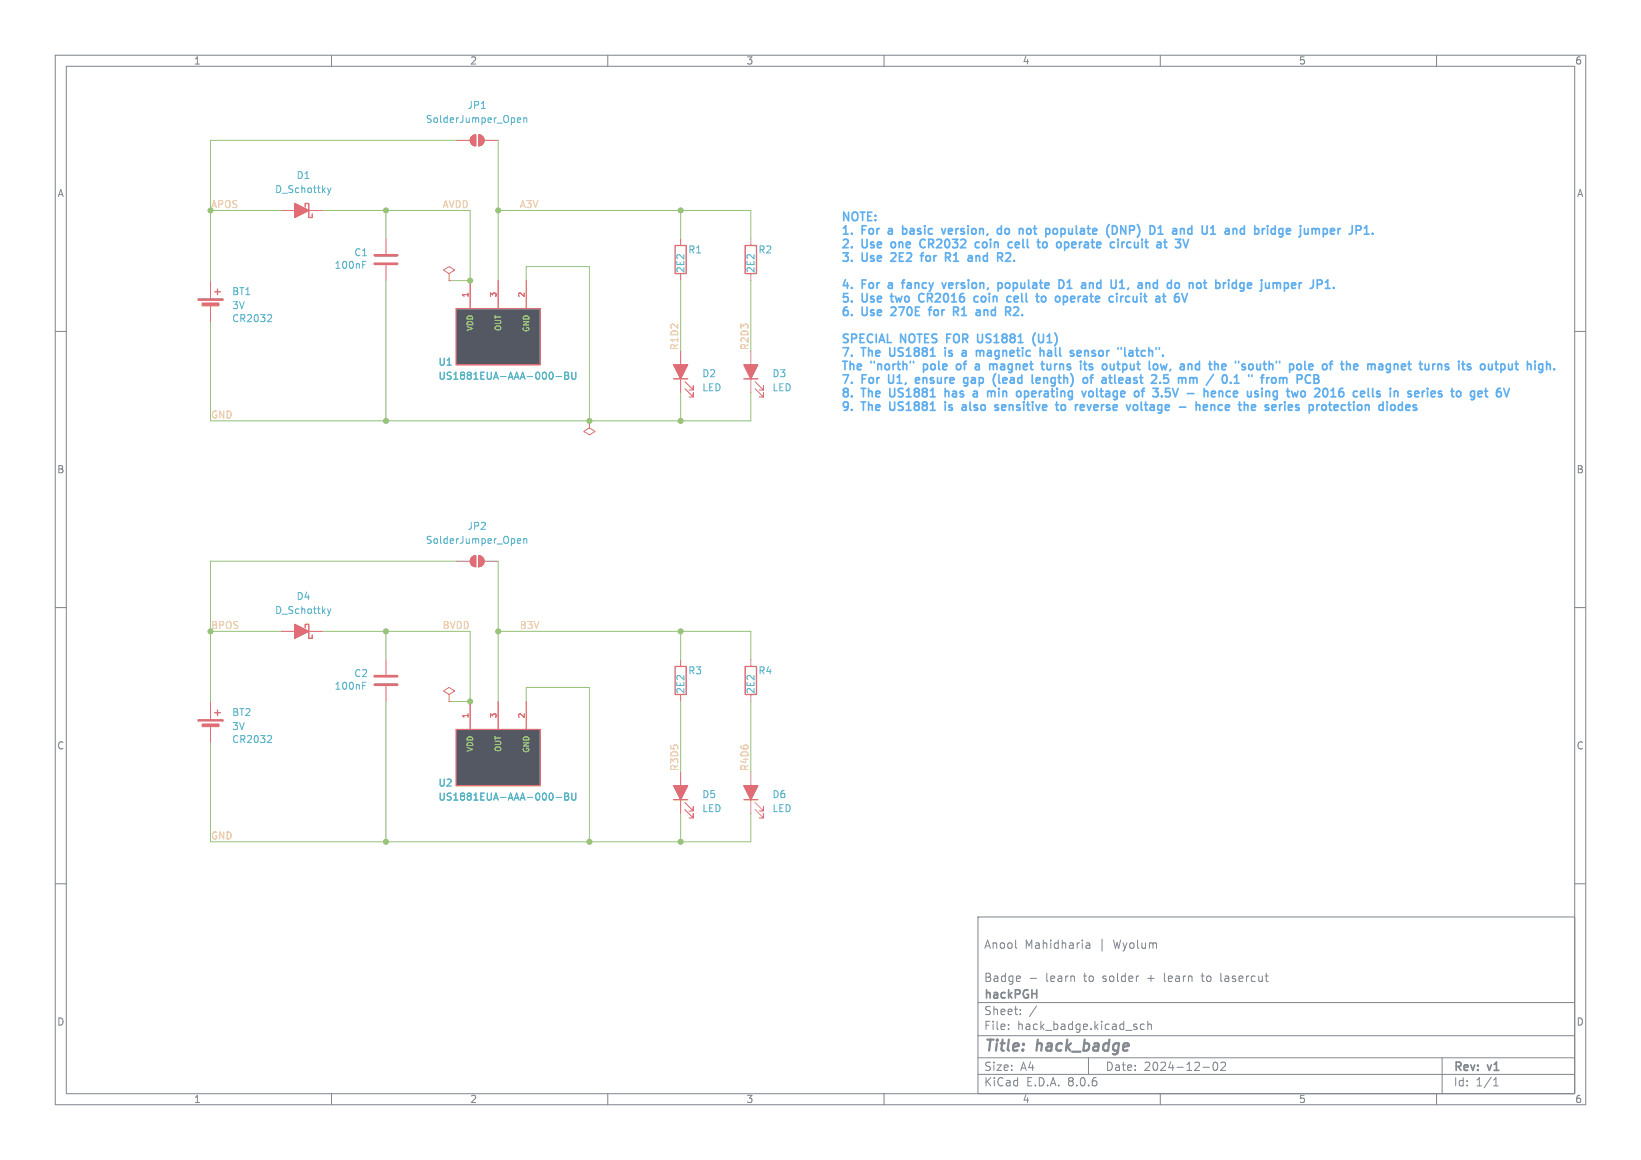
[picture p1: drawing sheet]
<svg xmlns="http://www.w3.org/2000/svg" width="297mm" height="210mm" viewBox="0 0 297 210" stroke-linecap="round" stroke-linejoin="round" font-family="sans-serif">
<g fill="none" stroke="#7f848e" stroke-width=".18">
<path d="M10 10h277v190h-277zM12 12h273v186h-273zM60 10v2M110 10v2M160 10v2M210 10v2M260 10v2M10 60h2M285 60h2M10 110h2M285 110h2M10 160h2"/>
<path d="M285 160h2M177 166h108v32h-108zM183.9 171.6l.1 .1M186.5 177.1h1.1M196.6 170.8h.6v.9M197.2 171.1h-.5a.29 .29 0 0 0-.2 .3 .29 .29 0 0 0 .2 .3l.5-.1M217.4 176.7h.6M221 176.2v1.3l.2 .2M60 198v2M110 198v2M160 198v2M177 194.5h108"/>
<path d="M177 191.5h108M177 187.5h108M177 181.5h108M182.5 186.3v.1M182.5 185.5v.1M184.7 183.6v.1M184.7 182.8v.1M187.6 182.1l-1.3 2M197 191.5v3M207.1 185.5l-.4-.1-.3 .3v.4l.1 .2h.6M207.7 185.5l.3-.1 .3 .1 .1 .9M207.7 184.9v1.5"/>
<path d="M210 198v2M217.7 193.2h1.2M219.7 192.4l.2-.1a.8 .8 0 0 1 .5 .7 .8 .8 0 0 1-.5 .8l-.2-.1-.2-.5zM221 192.4l.5-.1 .2 .1 .1 .3-.9 1.1h.9M260 198v2M261 191.5v6.5M270.3 196.6h.9M270.3 195.5l.4-.4v1.5"/>
</g>
<path d="M55.2 37.5v-.7h.7v2.6h.6v-.7M38.9 52.8h1M39.4 52.3v1M122.2 44.5h2v5h-2zM134.6 68.6h2.6M122.2 120.7h2v5h-2zM134.9 120.7h2v5h-2zM121.9 144.8h2.6M134.6 144.8h2.6" fill="none" stroke="#e06c75" stroke-width=".25"/>
<g fill="none" stroke="#e06c75" stroke-width=".18">
<path d="M50.8 38.1h7.6M82.5 25.4h2.6M85.4 24.7l.7-.3v2a1.02 1.02 0 0 1-.9-.6 1.02 1.02 0 0 1 .2-1.1zM86.6 24.4a1.02 1.02 0 0 1 1 1 1.02 1.02 0 0 1-1 1zM87.6 25.4h2.6M38.1 50.8v3.3M38.1 55.1v3.3M69.8 43.2v2.8M69.8 48v2.8M81.3 49.5l1-.6-1-.6-1 .6 1 .6v1.3M81.3 50.8h.1M123.2 43.2v1.3"/>
<path d="M123.2 49.5v1.3M135.9 63.5v7.6M136.7 70.4l1.5 1.5v-.8v.8h-.8M136.7 69.1l1.5 1.5v-.7v.7h-.8M123.2 119.4v1.3M135.9 119.4v1.3M123.2 125.7v1.3M123.2 139.7v7.6M135.9 125.7v1.3M135.9 139.7v7.6M124 146.6l1.5 1.5v-.8v.8h-.8M124 145.3l1.5 1.5v-.7v.7h-.8"/>
<path d="M136.7 146.6l1.5 1.5v-.8v.8h-.8M136.7 145.3l1.5 1.5v-.7v.7h-.8"/>
</g>
<g fill="#e06c75" stroke="#e06c75" stroke-width=".25">
<path d="M134.6 66h2.6l-1.3 2.6z"/>
<path d="M121.9 142.2h2.6l-1.3 2.6z"/>
<path d="M134.6 142.2h2.6l-1.3 2.6z"/>
<path d="M53.3 36.8l2.6 1.3-2.6 1.3z"/>
</g>
<path d="M67.8 47.8h4.1M67.8 46.2h4.1" fill="none" stroke="#e06c75" stroke-width=".51"/>
<path d="M59.3 34l.3 .9M59.6 34.9l-.3 .4M59.9 34l-.3 .9M93.7 22.1h.5M93.7 21.4l.4-.1 .2 .3-.7 .1M94.8 21.4l.2-.1 .3 .1v.8M94.8 21.3v.9M48.9 57l.3 .2-.1 .3-.7 .7h.8M65.6 47.9h.5M65.6 47.3h.6" fill="none" stroke="#56b6c2" stroke-width=".18"/>
<g fill="#e06c75" stroke="#e06c75" stroke-width=".18">
<path d="M35.8 54.1h4.6v.3h-4.6z"/>
<path d="M36.6 54.9h3v.5h-3z"/>
<path d="M85.4 24.7l.7-.3v2a1.02 1.02 0 0 1-.9-.6 1.02 1.02 0 0 1 .2-1.1z"/>
<path d="M86.6 24.4a1.02 1.02 0 0 1 1 1 1.02 1.02 0 0 1-1 1z"/>
</g>
<path d="M82.5 55.9h15.3v10.1h-15.3z" fill="#545862"/>
<path d="M82.5 55.9h15.3v10.1h-15.3zM134.9 44.5h2v5h-2zM121.9 68.6h2.6M55.2 113.7v-.7h.7v2.6h.6v-.7" fill="none" stroke="#e06c75" stroke-width=".25"/>
<g fill="none" stroke="#e06c75" stroke-width=".18">
<path d="M85.1 50.8v5.1M90.2 50.8v5.1M95.2 50.8v5.1M135.9 43.2v1.3M135.9 49.5v1.3M106.7 76.2v1.3l1 .6-1 .6-1-.6 1-.6M106.7 76.2h.1M123.2 63.5v7.6M124 70.4l1.5 1.5v-.8v.8h-.8M124 69.1l1.5 1.5v-.7v.7h-.8M50.8 114.3h7.6M82.5 101.6h2.6"/>
<path d="M85.4 100.9l.7-.3v2a1.02 1.02 0 0 1-.9-.6 1.02 1.02 0 0 1 .2-1.1zM86.6 100.6a1.02 1.02 0 0 1 1 1 1.02 1.02 0 0 1-1 1zM87.6 101.6h2.6M81.3 125.7l1-.6-1-.6-1 .6 1 .6v1.3M81.3 127h.1"/>
</g>
<path d="M100.6 68.2h1M102.2 67.4h.4l.3 .2-.3 .4 .3 .1v.3l-.2 .3h-.5zM102.2 68h.4M103.5 67.4v1l.2 .3 .4-.1 .1-.2v-1M93.7 98.3h.5M93.7 97.6l.4-.1 .2 .3-.7 .1M94.8 97.6l.2-.1 .3 .1v.8M94.8 97.5v.9M59.3 110.2l.3 .9M59.6 111.1l-.3 .4M59.9 110.2l-.3 .9" fill="none" stroke="#56b6c2" stroke-width=".18"/>
<g fill="#e06c75" stroke="#e06c75" stroke-width=".18">
<path d="M85.4 100.9l.7-.3v2a1.02 1.02 0 0 1-.9-.6 1.02 1.02 0 0 1 .2-1.1z"/>
<path d="M86.6 100.6a1.02 1.02 0 0 1 1 1 1.02 1.02 0 0 1-1 1z"/>
</g>
<g fill="#e06c75" stroke="#e06c75" stroke-width=".25">
<path d="M53.3 113l2.6 1.3-2.6 1.3z"/>
<path d="M121.9 66h2.6l-1.3 2.6z"/>
</g>
<path d="M82.5 132.1h15.3v10.1h-15.3z" fill="#545862"/>
<path d="M38.9 129h1M39.4 128.5v1M82.5 132.1h15.3v10.1h-15.3z" fill="none" stroke="#e06c75" stroke-width=".25"/>
<path d="M81.3 50.8h.1M85.1 50.8v5.1M90.2 50.8v5.1M95.2 50.8v5.1M69.8 119.4v2.8M38.1 127v3.3M38.1 131.3v3.3M69.8 124.2v2.8M81.3 127h.1M85.1 127v5.1M90.2 127v5.1M95.2 127v5.1" fill="none" stroke="#e06c75" stroke-width=".18"/>
<path d="M100.6 68.2h1M102.2 67.4h.4l.3 .2-.3 .4 .3 .1v.3l-.2 .3h-.5zM102.2 68h.4M103.5 67.4v1l.2 .3 .4-.1 .1-.2v-1M48.9 133.2l.3 .2-.1 .3-.7 .7h.8M65.6 124.1h.5M65.6 123.5h.6M100.6 144.4h1M102.2 143.6h.4l.3 .2-.3 .4 .3 .1v.3l-.2 .3h-.5zM102.2 144.2h.4M103.5 143.6v1l.2 .3 .4-.1 .1-.2v-1" fill="none" stroke="#56b6c2" stroke-width=".18"/>
<g fill="#e06c75" stroke="#e06c75" stroke-width=".18">
<path d="M35.8 130.3h4.6v.3h-4.6z"/>
<path d="M36.6 131.1h3v.5h-3z"/>
</g>
<path d="M67.8 124h4.1M67.8 122.4h4.1" fill="none" stroke="#e06c75" stroke-width=".51"/>
<g fill="none" stroke="#61afef" stroke-width=".3">
<path d="M153.6 38.4v1.5l-.9-1.5v1.5M154.3 38.6a.52 .52 0 0 1 .9 0M155.7 38.4h.9M156.1 38.4v1.5M157.8 38.4h-.7v1.5M152.7 53.1l-.1 .8M153 50.6l-.4 1.1M153.1 40.9v1.5M156 40.9v1.5M156 43.3v1.3M156 45.8v1.2M156 53.1v1.3"/>
<path d="M156 55.6v1.2M156.8 50.7h-.8v1.5M156.9 43.3v1.3M156.9 45.8v1.2M156.9 53.1v1.3M156.9 55.6v1.2M160.8 41.9v.4M160.8 51.7v.4M161.3 44v.7M161.3 45.8v.1M161.3 53.1v1.3M161.3 55.7h.1"/>
<path d="M162.1 46.4l-.9 .9h.9M162.1 56.2l-.9 .9h.9M162.8 45.8v1.5M163.2 51.2h.5M163.4 40.9v1.5M163.4 41.4h.4l.2 .1M163.7 55.6l-.7 1.5M163.7 50.7l-.3 .2v1.3M164 42.2l-.2 .2-.4-.1M166.3 54a.59 .59 0 0 0 .2 .6 .59 .59 0 0 0 .7 0M166.4 55.6h-.7v1.5M166.5 44v.2a.59 .59 0 0 0 .3 .6 .59 .59 0 0 0 .6 0"/>
<path d="M166.6 46.3h.6M167.2 45.8l-.4 .2v1.3M167.4 40.9v.1M167.9 53.1v1.6M168.1 43.3v1.5M168.2 55.8v1.3M170.4 41.4l.4 1 .3-1M170.9 53.3l.2-.2 .4 .2M171.1 43.5l.3-.2 .3 .2M171.1 45.8v1.5M171.2 51.2l-.3 1M171.5 46.6l.5 .7"/>
<path d="M171.7 41.4v.9M171.8 51.3v.8M171.9 46.4l-.2 .2h-.6M172.4 41.7l-.7 .2M172.4 51.6l-.7 .1M172.6 55.6v1.5M172.7 53.1v1.6M173 56.4l.5 .7M173 45.8v1.5M173.4 56.2l-.2 .2h-.6M174.5 55.6v1.5M175.2 40.9v.1"/>
<path d="M175.3 50.7v.1M176.3 53.9v.5l.1 .2h.6M176.5 44.1v.5l.2 .2h.5M176.7 46.3v1M177.1 46.3l-.4 .1M178.1 56.1v1M178.7 45.8v1.5M180.1 55.6v1.5M180.6 45.8v1.5M181.1 41.4h.1M181.2 40.9v1.5M181.2 42.3l-.1 .1"/>
<path d="M181.2 51.3l.2 .2v.4l-.2 .2M182 55.6v1.5M182.4 41.4h-.4l-.1 .3 .1 .5 .4 .2M182.6 51.3l-.4-.1-.2 .3v.6l.2 .1 .4-.1M182.8 46.4l-.8 .9h.9M183.6 53.9v.7h.6M183.8 43.9v.9h.6M184.2 55.7l-.5-.1-.2 .1M184.3 56.2l-.9 .9h1M184.5 44.2l-.7 .1M184.9 53.1v1.3M185.1 43.3v1.3"/>
<path d="M185.7 53.1v1.3M185.9 43.3v1.3M186.2 50.7v1.3M186.3 41.4l.3 .3v.4l-.3 .3M187.3 40.9v1.3M187.7 53.1v1.3M187.9 43.3v1.3M188.3 50.7v1.3M189.3 53.9l-.1 .6-.4 .2M189.4 44v.7l-.4 .1M192 42.3l.5 .1M192 41.4v1.5"/>
<path d="M192.4 50.9l-.4-.2h-.3v1.5M192.5 41.4h-.5M193.1 52.2h.9M193.1 51.1l.5-.4v1.5M194 44l.1 .8h.4M194.3 53.6h-.3l-.2 .3 .1 .7 .4 .1M194.5 54l-.7 .2M194.8 40.9v1.3M197 40.9v1.3M197.5 53.1v1.3M197.7 43.3v1.3M199.1 51.2h-.3l-.3 .3 .1 .6 .5 .1"/>
<path d="M199.2 50.7v1.5M200.8 40.7l-.3 .4M201.1 50.7v1.2M202 50.7v1.2M202.1 41.1l-.4-.2h-.4v1.5M202.9 50.9l.2-.2v1.5M203.4 43.8h.1M203.7 40.9v1.5l-.8-1.5v1.5M203.8 53.8v.7l.2 .2 .5-.1M203.9 53.7h.6M204 44v.7l.2 .1h.5M204.2 52.1l-.1 .3"/>
<path d="M205.3 41l-.3-.1h-.5v1.5M205.8 40.7l.3 .4M207.2 53.1v1.3M207.4 43.3v1.3M208.9 41.1l-.4-.2h-.3v1.5M209.3 51.2l.2 .1M209.5 50.7v1.5M209.5 52.1l-.2 .1M209.9 41.1l.1-.2v1.5M210.6 53.1v1.3M210.8 43.3v1.3M212 50.7v1.5"/>
<path d="M212.6 53.8v.6l.3 .3h.3l.3-.3-.2-.6M212.7 41.4h-.4M212.7 53.8l-.1 .2M212.8 41.8h-.4a.3 .3 0 0 0-.2 .3 .3 .3 0 0 0 .2 .3h.4M213.5 44l.2 .2-.2 .6h-.6l-.2-.1M213.9 53.1l.5 1.6 .5-1.6M214.1 43.3l.5 1.5 .5-1.5M215.3 51.3h.5l.1 .9M215.7 40.9v1.5M217.6 40.9v1.2M218 50.7v1.3M218.5 40.9v1.2"/>
<path d="M219.4 41.1l.1-.2v1.5M220.1 51.3l.4-.1 .3 .3v.4l-.2 .2h-.5M220.1 50.7v1.5M221.9 41.4h.5l.1 1M222.4 50.7v.1M222.5 42.3l-.6 .1M222.5 41.7l-.6 .1M223.8 50.7v1.5M225.2 40.9v1.5M226.3 51.2h-.3l-.2 .2 .1 .7 .4 .1M226.5 51.6l-.7 .1M227.1 41.4h.4l.3 .3v.4l-.1 .2h-.6"/>
<path d="M227.1 40.9v1.5M228.3 50.7v.1M229.4 40.9v.1M230.8 40.9v1.5M232.9 41.4h.4l.3 .3-.8 .2M232.9 42.3h.6M233.8 51.3l.5-.1 .2 .4-.7 .1M233.8 52.1h.6M235.4 40.9v.1M237.7 50.7v1.1M239.2 50.8l-.2-.1h-.6v1.5M240.2 50.9l.1-.2v1.5"/>
<path d="M242.2 41.4v1M242.6 41.4h-.3l-.1 .3M244.7 40.9v1.1M246.3 41l-.3-.1h-.5v1.5M247.2 41.1l.1-.2v1.5M152.9 65.4v1.5M153.5 60.6l-.6-.1-.2 .1M153.6 63l-.7 1.5M153.6 67.9l-.7 1.5M153.9 65.4v1.5M155 60.6l-.3-.1h-.5v1.5M156.3 63v1.5"/>
<path d="M156.3 70.3v1.5M156.3 72.8v1.5M156.4 60.5h-.7v1.5M156.8 67.9h-.8v1.5M157.2 63v1.5M157.2 70.3v1.5M157.2 72.8v1.5M157.9 60.6a.55 .55 0 0 0-.8 .1M158.6 60.5v1.5M159.1 62l.5-1.5 .5 1.5M160.6 60.5v1.5M160.8 67.9l.1 1.3"/>
<path d="M161.1 63v1.3M161.1 70.3v1.4M161.1 72.8v1.3M161.7 67.9v1.2M161.9 63v1.2M161.9 70.3v1.2M161.9 72.8v1.2M162.6 65.4v1.3M162.8 67.9v1.5M163.5 65.4v1.5M163.9 60.5v1.5l-.9-1.5v1.5M164.5 63v1.5"/>
<path d="M164.5 70.3v1.5M164.5 72.8v1.5M164.6 60.7a.52 .52 0 0 1 .9 0M165.6 70.5l.2-.2 .5 .2M166 60.5h.9M166.4 68.4h-.5l-.2 .2 .1 .7h.6M166.4 68.7l-.7 .2M166.4 60.5v1.5M167.2 65.9v1.5M167.2 66.9h.1M168.1 60.5h-.7v1.5M168.8 63v1.5"/>
<path d="M168.8 70.3v1.5M168.8 72.8v1.5M169.5 60.6l-.5-.1-.3 .1M169.9 65.4v1.3M171.1 63v.1M171.1 63.5v1M171.1 70.3v1.5M171.1 72.8v.1M171.1 73.3v1M171.4 61.2h.5M171.7 70.9v.9M171.7 64.4l.2 .1"/>
<path d="M171.7 74.2l.2 .1M171.8 63.5v.4M171.8 73.3v.4M172.1 60.5h-.7v1.5M172.7 60.7a.52 .52 0 0 1 .8 0M173.2 66.1v.7l.2 .1 .4-.1M174.6 69.3h.5M174.8 63.5v1M174.8 73.3v1M174.8 64.4l-.1 .1M174.8 63.8l-.1 .1M174.8 74.2l-.1 .1"/>
<path d="M174.8 73.6l-.1 .1M174.9 65.4l-.3 .1M175.1 60.6l-.3-.1h-.5v1.5M175.1 68.4v1.2l-.1 .2-.4 .1M175.6 72.8v1.3M176.9 71v.8M176.9 71.8h-.5M176.9 60.5v1.2M177.1 61.9h.6M177.2 66v.9M177.2 66.9h-.1M177.2 66.3h-.1"/>
<path d="M177.8 60.5v1.2M178 63.5v1M179.3 60.6l-.5-.1-.3 .1M179.9 68.3l-.1 .4M180.1 71v.8M180.2 60.7l.2-.2v1.5M180.4 66.1v.8M180.8 70.3v.2M180.8 67.9v1.3l.2 .2M181.4 73.3v.9h.6M181.4 60.6l.3-.1 .5 .1M181.5 68.6v.6l.2 .2"/>
<path d="M182 73.6l-.7 .2M182.9 60.6l.2-.1 .5 .1M184.2 63v1.3M184.6 60.7l.1-.2v1.5M184.9 67.9v1.5M186 72.8v1.3M186.2 71.1l-.1 .6-.5 .1M186.6 65.4v1.3M186.8 67.9v1.3M187.4 60.3a1.75 1.75 0 0 0 0 2.3M188 60.5v1.2l.3 .3M188.2 69.3l-.4 .1"/>
<path d="M188.3 63v1.5M188.6 65.4v1.3M188.8 60.5v1.2M188.9 68.4v1M189.6 64a.31 .31 0 0 0 .2 .5l.5-.1M189.8 60.7l.1-.2v1.5M190.2 66.8l-.5 .1M190.2 65.9v1M190.3 63.7v.8M190.4 70.3v1.3M190.9 60.3l.3 .4M190.9 65.9v1"/>
<path d="M191 66.1l-.1 .1M191 63v1.3M191.2 72.8v1.3M191.7 67.9v1.3M191.8 63v1.3M192.6 67.9v1.5M192.8 73.6v.5l-.5 .2M195.6 63.5l.1 .3-.8 .2M195.6 65.4v.1M196.3 63.5v1M196.3 65.4v1.3M196.8 73.3l.3 1 .4-1"/>
<path d="M196.9 63.5h-.4l-.2 .1M197.3 68.4h.5M197.6 70.8l.2 .3v.4l-.1 .3h-.4M197.6 66.4l.2 .2-.2 .3M197.8 67.9h-.2M198.5 70.3v1.3l.2 .2M199.3 70.3v1.3M200.9 67.9v1.3M201.8 67.9v1.3M202.3 63v.2M202.3 65.4v1.3M202.4 66.9h.3"/>
<path d="M202.5 69.2l.2 .2 .4-.1M202.5 68.6l.2-.2h.3l.2 .2M202.9 63v.2M203.2 65.9v1.5M203.2 66.9h.2M203.2 68.7l-.7 .2M203.6 63v1.3M205.5 63.5h.6M205.8 63v1.3l.3 .2M206 65.4v1.3M206.5 67.9v1.3M206.6 72.8v1.3l.2 .2"/>
<path d="M207.4 72.8v1.3l.3 .2M207.9 63v1.5M208 65.4v1.3M208.7 71.7l.2 .1h.4M209.2 63v.2M209.8 63v.2M210.7 67.9h.7M211.2 68.4l.3 .3v.4l-.3 .3M211.2 65.9l-.3 1M211.7 70.3h-.7l-.1 .7M211.9 66.9l-.2 .2M212.2 70.3l.5 1.5 .5-1.5"/>
<path d="M216.5 72.8v1.5M217.1 73.3l.1 1M217.1 65.4v1.5M217.9 73.3l-.1 .8M218 70.3v1.5M218.5 73.3v.3l-.7 .2M219 65.4v1.3M219.2 73.4l.2-.1h.4v1M219.2 73.3v1M219.3 70.9v.7l.2 .2h.3M219.6 67.8l-1.3 1.9M219.8 65.4v1.5"/>
<path d="M219.9 70.9l.1 .3-.7 .1M220.6 70.8v1M221.2 73.3h-.4l-.3 .3v.4l.1 .2h.6M221.2 70.9l.1 .9M222 71v.7l.2 .1h.5M223.4 69.4h.9M223.5 68.2l.3-.3v1.5M223.6 65.4v.3M223.8 70.8h-.3l-.3 .2 .1 .8h.5M224 71.2l-.8 .1M224.2 65.4v.3M224.3 72.8v1.3"/>
<path d="M225.2 72.8v1.5M228.6 65.9h.6M228.8 65.4v1.3M228.9 66.9h.3M229.1 73.3v.4l.5 .2v.2l-.2 .2-.4-.1M229.7 65.4v1.5M229.9 65.9l-.2 .2M231 65.4v.3M231.2 71.8h-.5M231.2 70.8v1.3l-.3 .2M231.6 68.4v1M231.6 65.4v.3"/>
<path d="M232.2 68.4v.2M232.2 68.6v.8M232.3 68.4l-.1 .2M232.8 68.4l.1 1M233 70.3v1.3M234.8 67.9v1.5M235.1 73.9l.1 .1M235.2 74.1l-.3 .2-.4-.1M235.6 68.5l-.2 .2h-.6M236.2 65.4v1.3M237.8 67.9v1.5M237.9 71.8h1"/>
<path d="M239.4 70.9l.1 .6 .3 .3M239.4 66.1l.3-.2 .4 .2 .1 .5-.2 .3h-.3l-.3-.1zM240.7 72.8v1.3M241.2 65.4l-.4 .2M241.3 70.3v1.5M242.8 73.4v.7l.3 .2 .4-.1M242.8 65.4v1.3M243.1 70.3a.54 .54 0 0 0-.7 .4M243.7 65.4v1.5M244.1 72.8v1.3M245 71v.7l.5 .1M245 72.8v.1"/>
<path d="M247.6 70.3v1.3M248.4 70.3v1.3M250 65.9l.2 .2v.8M250.2 66.9h-.1M250.2 66.3h-.1M250.3 72.8v1.5M251.6 70.3v.2M251.6 70.8v1M252.4 70.8v1M252.9 70.9l-.3-.1-.2 .2M253.8 72.8v1.5M254.8 65.9h.6"/>
<path d="M255 65.4v1.3M255.3 66.9h.1M255.8 73.3v.4l.5 .2 .1 .2-.2 .2-.4-.1M257.1 65.4v1.3M258.4 70.3v.2M259 71.3l.8-.1-.1-.3-.5-.1-.2 .2 .1 .8h.6M262.8 70.3v1.3M264 65.4v.1M264.1 70.8l-.4 .1-.1 .2 .1 .6 .4 .1M264.5 65.9h.6M264.8 65.4v1.3M265 66.9h.1"/>
<path d="M266.1 66l-.3-.1-.2 .3 .6 .4M266.2 66.7l-.2 .2h-.4M268.9 70.3v1.3M270.8 65.4v1.3M271.4 70.9l.3 .3v.3l-.3 .3M271.6 70.3l-.5 .2M272.2 70.3l.5 1.5 .5-1.5M273 65.9l.1 1h.4l.2-.1M273.7 65.9v1M274.4 65.4v1.3M276.4 65.4v1.5M277.8 65.4v.1"/>
<path d="M277.8 65.9v1M279.9 65.4v1.5"/>
</g>
<g fill="none" stroke="#98c379" stroke-width=".18">
<path d="M38.1 38.1h12.7M58.4 38.1h26.7v12.7h-3.8M69.8 38.1v5.1M82.5 25.4h-44.4v25.4M90.2 38.1h45.7v5.1M90.2 25.4v25.4M123.2 38.1v5.1M38.1 58.4v17.8h97.8v-5.1M69.8 50.8v25.4M95.2 50.8v-2.5h11.5v27.9M123.2 50.8v12.7M135.9 50.8v12.7"/>
<path d="M123.2 71.1v5.1M38.1 114.3h12.7M58.4 114.3h26.7v12.7h-3.8M69.8 114.3v5.1M82.5 101.6h-44.4v25.4M90.2 114.3h45.7v5.1M90.2 101.6v25.4M123.2 114.3v5.1M38.1 134.6v17.8h97.8v-5.1M69.8 127v25.4M95.2 127v-2.5h11.5v27.9M123.2 127v12.7"/>
<path d="M135.9 127v12.7M123.2 147.3v5.1"/>
</g>
<g fill="#98c379" stroke="#98c379" stroke-width=".18">
<circle cx="69.8" cy="152.4" r=".46"/>
<circle cx="85.1" cy="127" r=".46"/>
<circle cx="69.8" cy="114.3" r=".46"/>
<circle cx="38.1" cy="114.3" r=".46"/>
<circle cx="69.8" cy="76.2" r=".46"/>
<circle cx="38.1" cy="38.1" r=".46"/>
<circle cx="90.2" cy="38.1" r=".46"/>
<circle cx="85.1" cy="50.8" r=".46"/>
<circle cx="69.8" cy="38.1" r=".46"/>
<circle cx="123.2" cy="114.3" r=".46"/>
<circle cx="90.2" cy="114.3" r=".46"/>
<circle cx="123.2" cy="152.4" r=".46"/>
<circle cx="106.7" cy="152.4" r=".46"/>
<circle cx="123.2" cy="38.1" r=".46"/>
<circle cx="106.7" cy="76.2" r=".46"/>
<circle cx="123.2" cy="76.2" r=".46"/>
</g>
<g font-size="2.8" fill="#7f848e">
<text x="178" y="190.9">Title:</text>
<text x="187.7" y="190.9">hack_badge</text>
</g>
<g font-size="2.1" fill="#61afef">
<text x="152.1" y="40.8">NOTE:</text>
<text x="152.1" y="43.3">1.</text>
<text x="152.1" y="45.7">2.</text>
<text x="156.1" y="43.3">For</text>
<text x="156.1" y="45.7">Use</text>
<text x="161.5" y="43.3">a</text>
<text x="162" y="45.7">one</text>
<text x="164.6" y="43.3">basic</text>
<text x="167.8" y="45.7">CR2032</text>
<text x="172.4" y="43.3">version,</text>
<text x="178.5" y="45.7">coin</text>
<text x="183.1" y="43.3">do</text>
<text x="185" y="45.7">cell</text>
<text x="187.6" y="43.3">not</text>
<text x="191" y="45.7">to</text>
<text x="193" y="43.3">populate</text>
<text x="195" y="45.7">operate</text>
<text x="204.6" y="43.3">(DNP)</text>
<text x="205.4" y="45.7">circuit</text>
<text x="213.1" y="43.3">D1</text>
<text x="217.8" y="43.3">and</text>
<text x="223.7" y="43.3">U1</text>
<text x="228.5" y="43.3">and</text>
<text x="234.5" y="43.3">bridge</text>
<text x="243.3" y="43.3">jumper</text>
<text x="152.1" y="48.2">3.</text>
<text x="152.1" y="53.1">4.</text>
<text x="156.1" y="48.2">Use</text>
<text x="156.1" y="53.1">For</text>
<text x="161.5" y="53.1">a</text>
<text x="162" y="48.2">2E2</text>
<text x="164.6" y="53.1">fancy</text>
<text x="168.1" y="48.2">for</text>
<text x="172.5" y="53.1">version,</text>
<text x="173" y="48.2">R1</text>
<text x="177.8" y="48.2">and</text>
<text x="183.1" y="53.1">populate</text>
<text x="183.7" y="48.2">R2.</text>
<text x="194.8" y="53.1">D1</text>
<text x="199.5" y="53.1">and</text>
<text x="205.4" y="53.1">U1,</text>
<text x="211" y="53.1">and</text>
<text x="216.9" y="53.1">do</text>
<text x="221.4" y="53.1">not</text>
<text x="226.8" y="53.1">bridge</text>
<text x="235.7" y="53.1">jumper</text>
<text x="152.1" y="55.5">5.</text>
<text x="152.1" y="58">6.</text>
<text x="156.1" y="55.5">Use</text>
<text x="156.1" y="58">Use</text>
<text x="162" y="55.5">two</text>
<text x="162" y="58">270E</text>
<text x="167.6" y="55.5">CR2016</text>
<text x="169.5" y="58">for</text>
<text x="174.5" y="58">R1</text>
<text x="178.2" y="55.5">coin</text>
<text x="179.2" y="58">and</text>
<text x="184.8" y="55.5">cell</text>
<text x="185.1" y="58">R2.</text>
<text x="190.8" y="55.5">to</text>
<text x="194.8" y="55.5">operate</text>
<text x="205.1" y="55.5">circuit</text>
<text x="152.1" y="62.9">SPECIAL</text>
<text x="152.1" y="65.3">7.</text>
<text x="156.1" y="65.3">The</text>
<text x="161.7" y="65.3">US1881</text>
<text x="163.1" y="62.9">NOTES</text>
<text x="172" y="62.9">FOR</text>
<text x="172.3" y="65.3">is</text>
<text x="176.1" y="65.3">a</text>
<text x="178.2" y="62.9">US1881</text>
<text x="179.2" y="65.3">magnetic</text>
<text x="188.8" y="62.9">(U1)</text>
<text x="191.4" y="65.3">hall</text>
<text x="197.5" y="65.3">sensor</text>
<text x="206.7" y="65.3">&quot;latch&quot;.</text>
<text x="152.1" y="67.8">The</text>
<text x="152.1" y="70.2">7.</text>
<text x="156.1" y="70.2">For</text>
<text x="157.8" y="67.8">&quot;north&quot;</text>
<text x="161.5" y="70.2">U1,</text>
<text x="167" y="70.2">ensure</text>
<text x="167.8" y="67.8">pole</text>
<text x="174.4" y="67.8">of</text>
<text x="176.4" y="70.2">gap</text>
<text x="178.5" y="67.8">a</text>
<text x="181.6" y="67.8">magnet</text>
<text x="182.3" y="70.2">(lead</text>
<text x="189.9" y="70.2">length)</text>
<text x="191.7" y="67.8">turns</text>
<text x="199.3" y="67.8">its</text>
<text x="199.8" y="70.2">of</text>
<text x="203.8" y="70.2">atleast</text>
<text x="203.9" y="67.8">output</text>
<text x="212.9" y="67.8">low,</text>
<text x="213.4" y="70.2">2.5</text>
<text x="218.8" y="70.2">mm</text>
<text x="219.2" y="67.8">and</text>
<text x="225.1" y="67.8">the</text>
<text x="228" y="70.2">0.1</text>
<text x="230.4" y="67.8">&quot;south&quot;</text>
<text x="236.4" y="70.2">from</text>
<text x="240.8" y="67.8">pole</text>
<text x="243.4" y="70.2">PCB</text>
<text x="247.4" y="67.8">of</text>
<text x="251.4" y="67.8">the</text>
<text x="256.8" y="67.8">magnet</text>
<text x="266.9" y="67.8">turns</text>
<text x="274.4" y="67.8">its</text>
<text x="279" y="67.8">output</text>
<text x="152.1" y="72.7">8.</text>
<text x="152.1" y="75.1">9.</text>
<text x="156.1" y="72.7">The</text>
<text x="156.1" y="75.1">The</text>
<text x="161.7" y="72.7">US1881</text>
<text x="161.7" y="75.1">US1881</text>
<text x="172.3" y="72.7">has</text>
<text x="172.3" y="75.1">is</text>
<text x="176.1" y="75.1">also</text>
<text x="178.1" y="72.7">a</text>
<text x="181.2" y="72.7">min</text>
<text x="182.6" y="75.1">sensitive</text>
<text x="187.2" y="72.7">operating</text>
<text x="194.3" y="75.1">to</text>
<text x="198.4" y="75.1">reverse</text>
<text x="199.7" y="72.7">voltage</text>
<text x="208.3" y="75.1">voltage</text>
<text x="209.7" y="72.7">of</text>
<text x="213.7" y="72.7">3.5V</text>
<text x="218.4" y="75.1">-</text>
<text x="220.4" y="72.7">-</text>
<text x="222" y="75.1">hence</text>
<text x="224.1" y="72.7">hence</text>
<text x="230.5" y="75.1">the</text>
<text x="232.5" y="72.7">using</text>
<text x="235.8" y="75.1">series</text>
<text x="240.4" y="72.7">two</text>
<text x="244.3" y="75.1">protection</text>
<text x="246" y="72.7">2016</text>
<text x="253.6" y="72.7">cells</text>
<text x="260.8" y="72.7">in</text>
<text x="264.7" y="72.7">series</text>
</g>
<g font-size="2.1" fill="#7f848e">
<text x="178" y="172">Anool</text>
<text x="185.4" y="172">Mahidharia</text>
<text x="199" y="172">|</text>
<text x="201.7" y="172">Wyolum</text>
<text x="178" y="178">Badge</text>
<text x="189.3" y="178">learn</text>
<text x="196.3" y="178">to</text>
<text x="199.8" y="178">solder</text>
<text x="208.1" y="178">+</text>
<text x="211.2" y="178">learn</text>
<text x="218.2" y="178">to</text>
<text x="221.8" y="178">lasercut</text>
<text x="178" y="184">Sheet:</text>
<text x="178" y="181.2">hackPGH</text>
<text x="178" y="186.7">File:</text>
<text x="184.1" y="186.7">hack_badge.kicad_sch</text>
<text x="178" y="196.9">KiCad</text>
<text x="178" y="194.1">Size:</text>
<text x="184.7" y="194.1">A4</text>
<text x="185.7" y="196.9">E.D.A.</text>
<text x="193.3" y="196.9">8.0.6</text>
<text x="200" y="194.1">Date:</text>
<text x="207" y="194.1">2024-12-02</text>
<text x="263" y="194.3">Rev:</text>
<text x="263" y="196.9">Id:</text>
<text x="267.1" y="196.9">1/1</text>
<text x="269.4" y="194.3">v1</text>
</g>
<g font-size="1.8" fill="#7f848e">
<text x="35" y="11.9">1</text>
<text x="85" y="11.9">2</text>
<text x="135" y="11.9">3</text>
<text x="185" y="11.9">4</text>
<text x="235" y="11.9">5</text>
<text x="285" y="11.9">6</text>
<text x="10.3" y="35.9">A</text>
<text x="285.3" y="35.9">A</text>
<text x="10.3" y="85.9">B</text>
<text x="285.3" y="85.9">B</text>
<text x="10.3" y="135.9">C</text>
<text x="285.3" y="135.9">C</text>
<text x="10.3" y="185.9">D</text>
<text x="285.3" y="185.9">D</text>
<text x="35" y="199.9">1</text>
<text x="85" y="199.9">2</text>
<text x="135" y="199.9">3</text>
<text x="185" y="199.9">4</text>
<text x="235" y="199.9">5</text>
<text x="285" y="199.9">6</text>
</g>
<g font-size="1.8" fill="#56b6c2">
<text x="77" y="22.5">SolderJumper_Open</text>
<text x="84.5" y="19.9">JP1</text>
<text x="49.7" y="35.2">D_Schottky</text>
<text x="53.6" y="32.6">D1</text>
<text x="64" y="46.6">C1</text>
<text x="124.5" y="46.1">R1</text>
<text x="137.2" y="46.1">R2</text>
<text x="41.9" y="53.6">BT1</text>
<text x="60.5" y="48.9">100nF</text>
<text x="124.1" y="49.5" transform="rotate(-90 124.1 49.5)">2E2</text>
<text x="136.8" y="49.5" transform="rotate(-90 136.8 49.5)">2E2</text>
<text x="41.9" y="56.2">3V</text>
<text x="41.9" y="58.5">CR2032</text>
<text x="79.3" y="68.9">US1881EUA-AAA-000-BU</text>
<text x="79.3" y="66.4">U1</text>
<text x="127" y="68.5">D2</text>
<text x="127" y="71">LED</text>
<text x="139.7" y="68.5">D3</text>
<text x="139.7" y="71">LED</text>
<text x="77" y="98.7">SolderJumper_Open</text>
<text x="84.5" y="96.1">JP2</text>
<text x="49.7" y="111.4">D_Schottky</text>
<text x="53.6" y="108.8">D4</text>
<text x="60.5" y="125.1">100nF</text>
<text x="64" y="122.8">C2</text>
<text x="124.1" y="125.7" transform="rotate(-90 124.1 125.7)">2E2</text>
<text x="124.5" y="122.3">R3</text>
<text x="136.8" y="125.7" transform="rotate(-90 136.8 125.7)">2E2</text>
<text x="137.2" y="122.3">R4</text>
<text x="41.9" y="129.8">BT2</text>
<text x="41.9" y="132.4">3V</text>
<text x="41.9" y="134.7">CR2032</text>
<text x="79.3" y="142.6">U2</text>
<text x="79.3" y="145.1">US1881EUA-AAA-000-BU</text>
<text x="127" y="144.7">D5</text>
<text x="127" y="147.2">LED</text>
<text x="139.7" y="144.7">D6</text>
<text x="139.7" y="147.2">LED</text>
</g>
<g font-size="1.8" fill="#e5c07b">
<text x="38.1" y="37.8">APOS</text>
<text x="80" y="37.8">AVDD</text>
<text x="94" y="37.8">A3V</text>
<text x="122.8" y="63.5" transform="rotate(-90 122.8 63.5)">R1D2</text>
<text x="135.5" y="63.5" transform="rotate(-90 135.5 63.5)">R2D3</text>
<text x="38.1" y="75.9">GND</text>
<text x="38.1" y="114">BPOS</text>
<text x="80" y="114">BVDD</text>
<text x="94" y="114">B3V</text>
<text x="122.8" y="139.7" transform="rotate(-90 122.8 139.7)">R3D5</text>
<text x="135.5" y="139.7" transform="rotate(-90 135.5 139.7)">R4D6</text>
<text x="38.1" y="152.1">GND</text>
</g>
<g font-size="1.4" fill="#e06c75">
<text x="84.8" y="54" transform="rotate(-90 84.8 54)">1</text>
<text x="89.9" y="54" transform="rotate(-90 89.9 54)">3</text>
<text x="95" y="54" transform="rotate(-90 95 54)">2</text>
<text x="84.8" y="130.2" transform="rotate(-90 84.8 130.2)">1</text>
<text x="89.9" y="130.2" transform="rotate(-90 89.9 130.2)">3</text>
<text x="95" y="130.2" transform="rotate(-90 95 130.2)">2</text>
</g>
<g font-size="1.4" fill="#98c379">
<text x="85.8" y="60.1" transform="rotate(-90 85.8 60.1)">VDD</text>
<text x="90.9" y="60.1" transform="rotate(-90 90.9 60.1)">OUT</text>
<text x="96" y="60.2" transform="rotate(-90 96 60.2)">GND</text>
<text x="85.8" y="136.3" transform="rotate(-90 85.8 136.3)">VDD</text>
<text x="90.9" y="136.3" transform="rotate(-90 90.9 136.3)">OUT</text>
<text x="96" y="136.4" transform="rotate(-90 96 136.4)">GND</text>
</g>
</svg>
